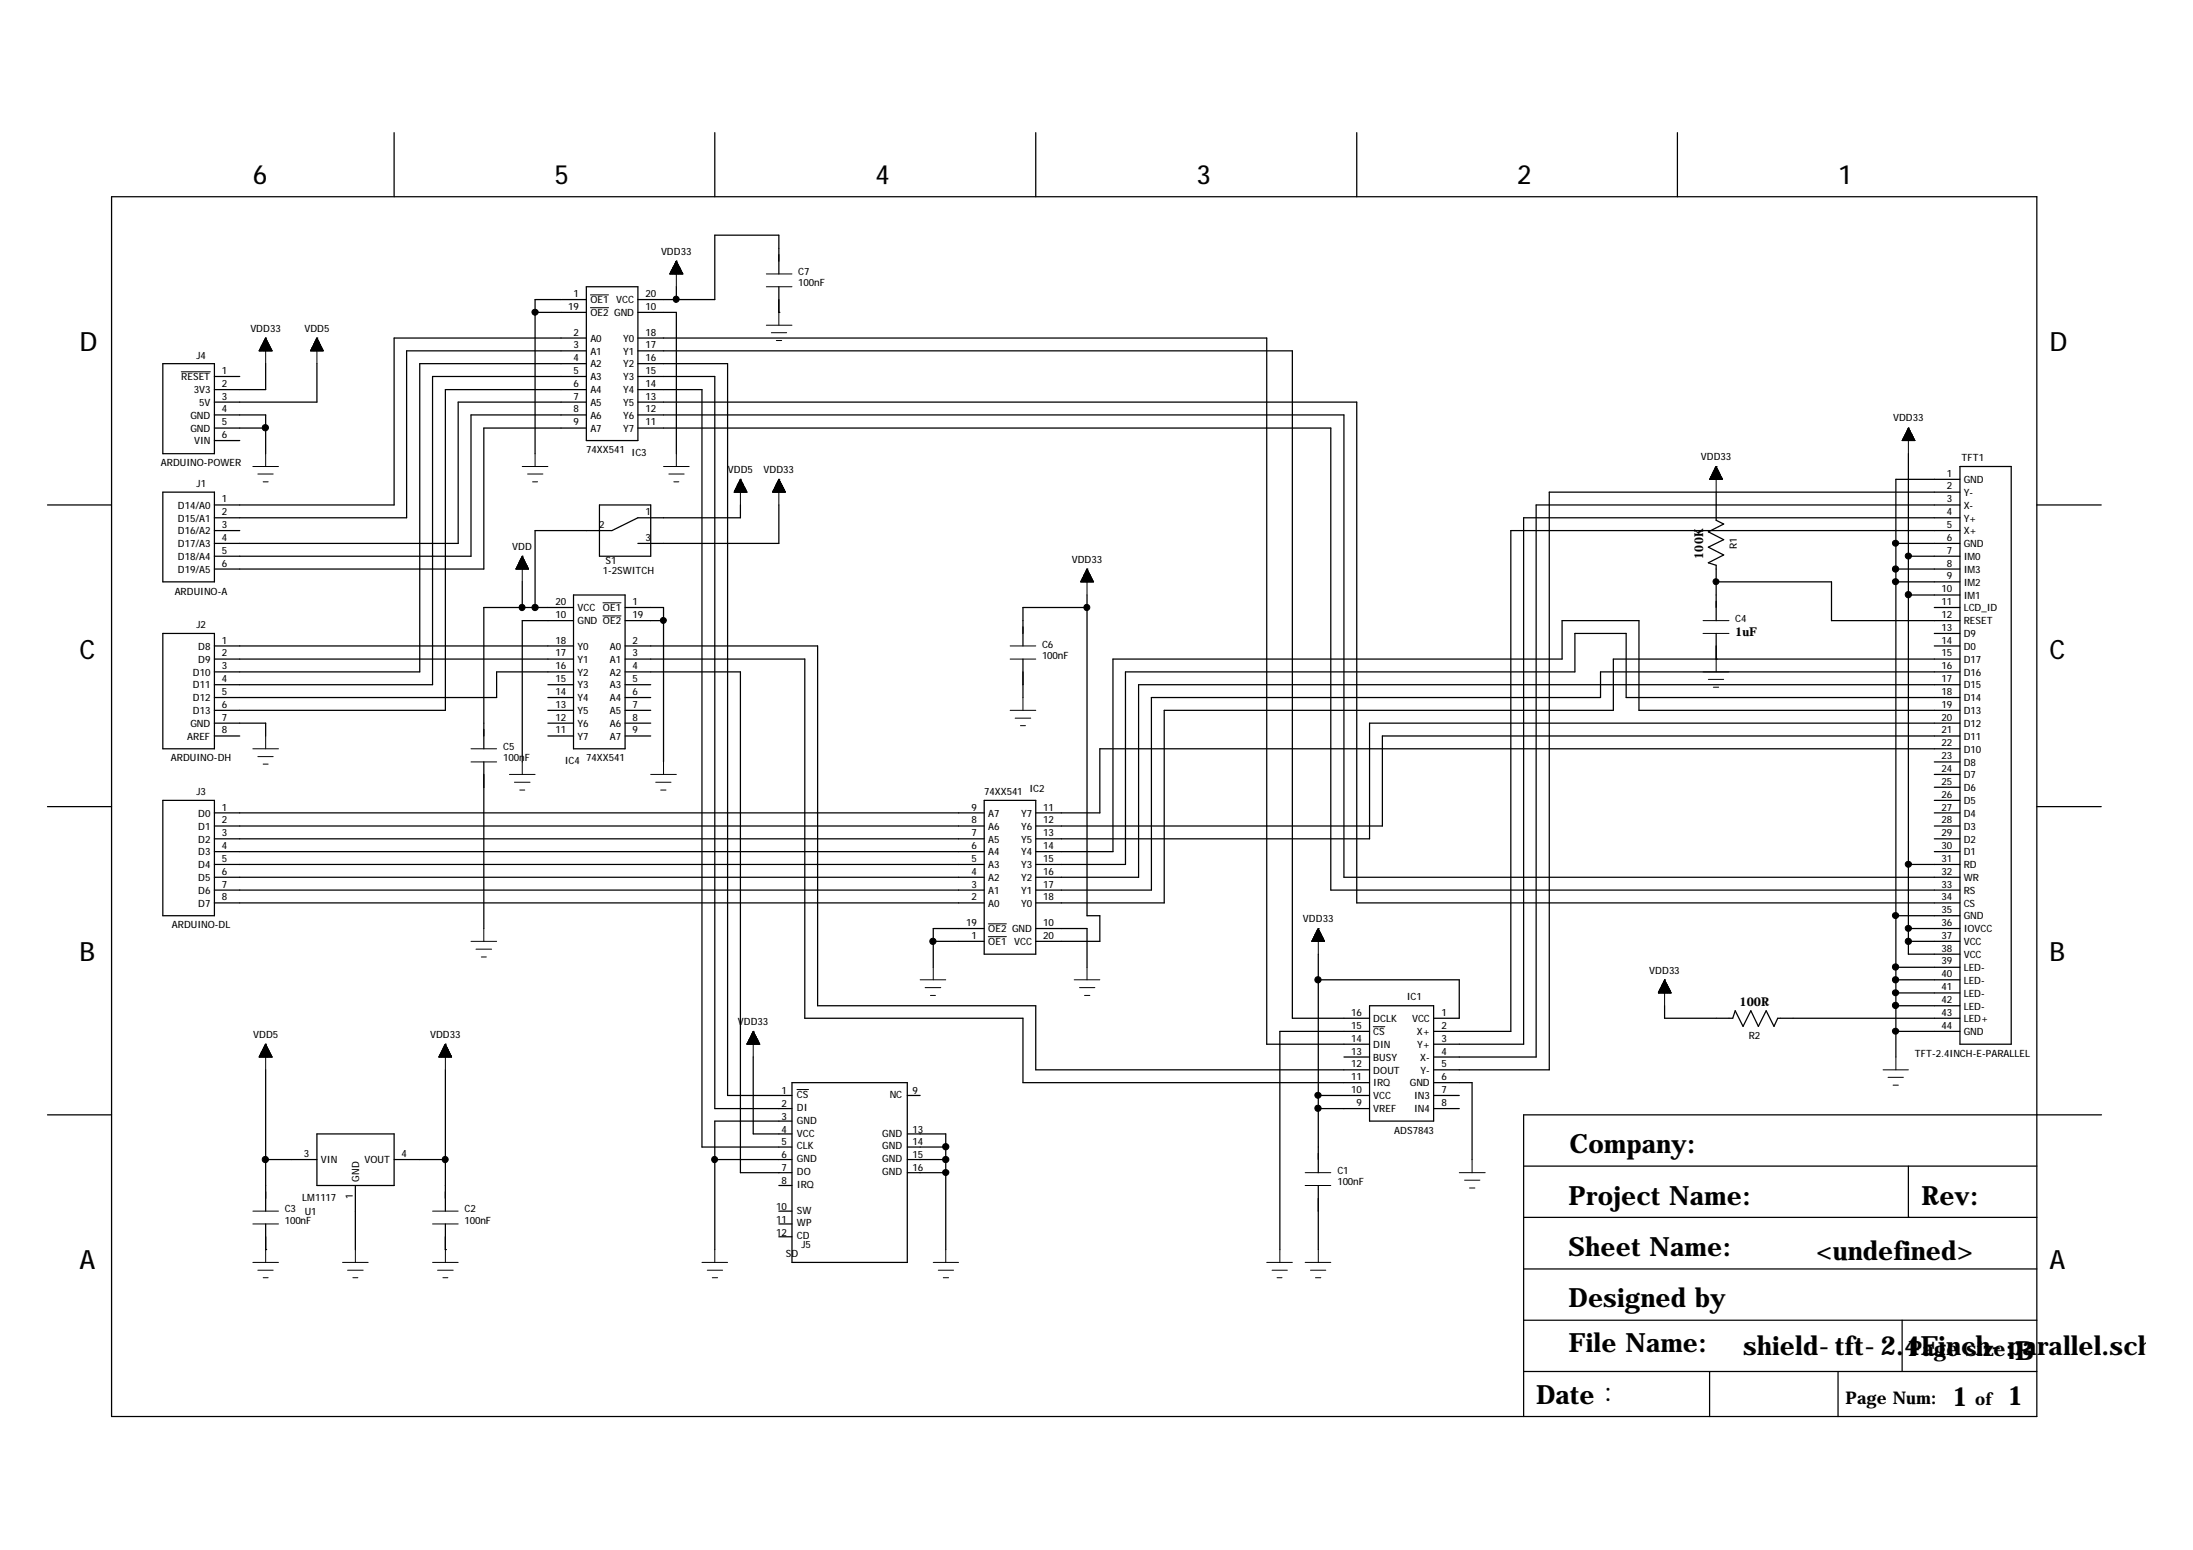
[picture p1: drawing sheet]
<svg xmlns="http://www.w3.org/2000/svg" width="297mm" height="210mm" viewBox="0 0 297 210" stroke-linecap="round" stroke-linejoin="round" font-family="sans-serif">
<g fill="none" stroke="#000" stroke-width=".17">
<path d="M53.4 18v8.6M96.8 18v8.6M140.3 18v8.6M183.8 18v8.6M227.2 18v8.6M15.1 26.6h260.8v165.2h-260.8zM79.4 38.8h7v20.9h-7zM91.6 38.8v1.8M105.5 37.1v-5.3h-8.7v8.8h-10.4M105.5 38.8v3.5M22.1 49.2h6.9v12.2h-6.9zM29 56.2h7v5.2"/>
<path d="M29 51h3.5M29 58h7M29 59.7h3.5M36 49.2v3.6h-7M42.9 49.2v5.3h-13.9M72.5 42.3h6.9M79.4 45.8h-26v22.6h-24.4M79.4 52.8h-19.1v43.4h-31.3M79.4 47.5h-24.3v22.6h-26.1M79.4 54.5h-17.3v19.1h-33.1M79.4 56.2h-15.6v19.1h-34.8M79.4 58h-13.9v19.1h-36.5"/>
<path d="M79.4 49.2h-22.5v41.8h-27.9M79.4 51h-20.8v41.7h-29.6M79.4 40.6h-6.9v20.8M86.4 51h10.4v99.1h10.5M86.4 54.5h97.4v67.8h81.7M86.4 47.5h88.6v90.4h10.5M86.4 45.8h85.2v95.6h13.9M86.4 49.2h12.2v99.2h8.7M86.4 56.2h95.6v62.6h83.5M86.4 58h93.9v62.5h85.2M86.4 52.8h8.7v102.5h12.2M86.4 42.3h5.2v19.1"/>
<path d="M105.5 42.3h.1M6.4 68.4h8.7M22.1 66.6h6.9v12.2h-6.9zM29 71.9h3.5M70.7 78.8v3.5M81.2 68.4h6.9v6.9h-6.9zM100.3 68.4v1.7h-13.9l-3.5 1.8h-10.4v10.4M105.5 68.4v5.2h-19.1M232.5 78.8h.1M232.5 78.8h15.6v5.2h17.4M232.5 66.6v3.9l1 .5-2.1 1 2.1 1.1-2.1 1 2.1 1.1-2.1 1 1.1 .4v7.4M256.8 78.8h8.7"/>
<path d="M256.8 73.6h8.7M256.8 77.1h8.7M258.5 61.4v67.8h7M258.5 75.3h7M265.5 68.4h-57.4v74.7h-13.9M265.5 70.1h-59.1v71.3h-12.2M265.5 71.9h-60.9v67.8h-10.4M265.5 63.2h6.9v78.2h-6.9zM265.5 66.6h-55.7v78.3h-15.6M265.5 64.9h-8.7v78.2M275.9 68.4h8.7M22.1 85.8h6.9v15.6h-6.9z"/>
<path d="M29 97.9h7v1.8M29 87.5h48.7M29 89.3h48.7M29 99.7h3.5M74.2 92.7h3.5M74.2 94.5h3.5M74.2 96.2h3.5M74.2 97.9h3.5M74.2 99.7h3.5M77.7 80.6h7v20.8h-7zM77.7 91h-10.4v3.5h-38.3M77.7 82.3h-12.2v19.1"/>
<path d="M77.7 84h-7v19.2M84.7 87.5h26v48.7h29.6v8.7h45.2M84.7 89.3h24.3v48.6h29.6v8.7h46.9M84.7 91h15.6v67.8h7M84.7 92.7h3.4M84.7 94.5h3.4M84.7 96.2h3.4M84.7 97.9h3.4M84.7 99.7h3.4M84.7 82.3h5.2v20.9M84.7 84h5.2M138.6 89.3v5.2"/>
<path d="M147.2 80.6v43.4h1.8v3.5h-8.7M147.2 82.3h-8.6v5.2M232.5 89.3h.1M232.5 85.8v3.5M258.5 80.6h7M262 85.8h3.5M262 87.5h3.5M262 82.3h3.5M265.5 97.9h-80v15.7h-45.2M265.5 94.5h-45.2v-8.7h-7v5.2h-60.9v26.1h-12.1M265.5 96.2h-43.5v-12.2h-10.4v5.3h-60.9v26h-10.4M265.5 89.3h-47v6.9h-60.8v26.1h-17.4"/>
<path d="M265.5 91h-48.7v3.5h-60.8v26h-15.7M265.5 92.7h-111.3v26.1h-13.9M265.5 99.7h-78.3v12.2h-46.9M6.4 109.2h8.7M22.1 108.4h6.9v15.6h-6.9zM29 110.1h104.3M29 111.9h104.3M29 113.6h104.3M29 115.3h104.3M29 117.1h104.3M29 118.8h104.3M65.5 103.2v22.5"/>
<path d="M133.3 108.4h7v20.8h-7zM258.5 117.1h7M262 108.4h3.5M262 110.1h3.5M262 111.9h3.5M262 113.6h3.5M262 115.3h3.5M262 103.2h3.5M262 104.9h3.5M262 106.6h3.5M265.5 101.4h-116.5v8.7h-8.7M275.9 109.2h8.7"/>
<path d="M29 120.5h104.3M29 122.3h104.3M126.4 127.5h6.9M133.3 125.7h-6.9v5.3M140.3 125.7h6.9v5.3M178.6 132.7h19.1v5.2h-3.5M178.6 129.2v29.6M185.5 136.2h8.7v15.6h-8.7zM185.5 139.7h-12.1v29.5M225.5 136.2v1.7h9.2l.3-1 1.1 2.1 1.1-2.1 1 2.1 1-2.1 1.1 2.1 .5-1.1h24.7M256.8 136.2h8.7M256.8 139.7h8.7"/>
<path d="M256.8 124h8.7M256.8 131h8.7M256.8 132.7h8.7M256.8 134.5h8.7M258.5 127.5h7M258.5 125.7h7M6.4 151h8.7M36 157h6.9M36 144.9v19.1M42.9 153.6h10.5v6.9h-10.5zM53.4 157h6.9M60.3 144.9v19.1"/>
<path d="M96.8 157h10.5M102 143.1v10.5h5.3M107.3 151.8h-10.5v17.4M107.3 146.6h15.6v24.4h-15.6zM122.9 148.4h1.7M122.9 153.6h5.2v15.6M122.9 157h5.2M122.9 155.3h5.2M122.9 158.8h5.2M178.6 148.4h6.9M178.6 150.1h6.9M182 143.1h3.5"/>
<path d="M194.2 146.6h5.2v10.4M194.2 148.4h3.5M194.2 150.1h3.5M206.4 157.9h69.5M258.5 157.9v7M275.9 151h-69.5v40.8M275.9 151h8.7M36 169.2h.1M36 165.7v3.5M48.1 160.5v8.7M60.3 169.2h.1M60.3 165.7v3.5"/>
<path d="M105.5 160.5h1.8M105.5 164h1.8M105.5 165.7h1.8M105.5 167.5h1.8M178.6 160.5v8.7M206.4 178.8h69.5M206.4 171.8h69.5M206.4 164.9h69.5M257.6 178.8v6.9M258.5 164.9h.1M206.4 185.7h69.5M231.6 185.7v6.1"/>
<path d="M249 185.7v6.1"/>
</g>
<g fill="none" stroke="#000" stroke-width=".14">
<path d="M80 39.9h2.4M90.8 37h1.6v.1M90.8 37v.1M90.8 36.9h1.6M90.8 36.9h1.6v.2M90.8 36.8v.3M90.9 36.8h1.4M90.9 36.8h1.4v.3M90.9 36.7v.4M91 36.7h1.3M91 36.6h1.2v.5M91 36.5v.6"/>
<path d="M91 36.5h1.2M91.1 36.5h1.1v.6M91.1 36.4v.7M91.1 36.4h1M91.1 37.1v-.8h1v.8M91.1 36.3h.9M91.2 36.2h.8v.9M91.2 36.1v1M91.2 36.1h.8M91.3 36h.6v1.1M91.4 35.9h.5v1.2M91.4 35.8h.4v1.3"/>
<path d="M91.4 35.7v1.4M91.4 35.7h.4M91.5 35.6h.2v1.5M91.5 35.5h.2v1.6M91.5 35.4v1.7M91.6 35.4h.1M91.6 35.4l.9 1.7h-1.8zM91.6 35.4v3.4M91.7 35.5h-.2v1.6M91.9 35.8h-.5v1.3M91.9 36h-.6v1.1M103.8 37.1h3.5"/>
<path d="M103.8 38.8h3.5M24.6 50.3h3.9M35.1 47.5v-.1h1.7v.1M35.2 47.4h1.6M35.2 47.5v-.2h1.5v.2M35.3 47.1v.4M35.3 47.2h1.4v.3M35.3 47.2h1.4M35.3 47.1h1.3M35.3 47v.5M35.3 47h1.3v.5M35.4 46.8v.7"/>
<path d="M35.4 46.9h1.1v.6M35.4 47h1.2M35.5 46.7v.8M35.5 46.8h.9v.7M35.5 46.8h1M35.5 46.7h.9M35.6 46.5v1M35.6 46.6h.8v.9M35.6 46.5h.8M35.6 46.5h.7v1M35.7 46.3v1.2M35.7 46.3h.5v1.2"/>
<path d="M35.7 46.3h.5M35.8 46.2h.4v1.3M35.9 46.1h.2v1.4M35.9 45.9v1.6M35.9 45.9h.1v1.6M35.9 45.9h.1M36 45.8h.1M36 45.8v3.4M36 45.8l.9 1.7h-1.8zM36.1 46h-.2v1.5M36.2 46.1h-.4v1.4M36.3 46.4h-.7v1.1"/>
<path d="M42.1 47.5h1.7M42.1 47.5v-.1h1.7v.1M42.1 47.4h1.6M42.2 47.5v-.2h1.5v.2M42.2 47.2h1.4M42.2 47.2h1.4v.3M42.2 47.1h1.4M42.2 47.1v.4M42.3 47h1.3v.5M42.3 47v.5M42.3 47h1.2M42.4 46.9h1.1v.6"/>
<path d="M42.4 46.8v.7M42.4 46.8h1.1M42.5 46.8h.9v.7M42.5 46.7h.9M42.5 46.7v.8M42.5 46.6h.8v.9M42.5 46.5v1M42.5 46.5h.8M42.6 46.5h.7v1M42.6 46.4v1.1M42.6 46.4h.6M42.6 46.3h.6v1.2"/>
<path d="M42.6 46.3v1.2M42.7 46.3h.5M42.7 46.2h.4v1.3M42.7 46.1v1.4M42.8 46.1h.3M42.8 46.1h.3v1.4M42.8 46v1.5M42.8 46h.2M42.8 45.9h.2v1.6M42.8 45.9v1.6M42.9 45.9h.1M42.9 45.8h.1"/>
<path d="M42.9 45.8v3.4M42.9 45.8l-.8 1.7M42.9 45.8l.9 1.7M80 41.7h2.4M103.8 44h3.5M104.5 45.1h2.1M105.2 46.1h.7M105.5 42.3v1.7M257.7 59.6l1.6 .1M257.7 59.6v.1M257.7 59.5h1.6M257.7 59.5h1.6v.2"/>
<path d="M257.7 59.5v.2M257.8 59.4h1.4M257.8 59.4h1.4v.3M257.8 59.3v.4M257.9 59.3h1.3M257.9 59.2h1.2v.5M257.9 59.2v.5M257.9 59.1h1.2M258 59.1h1.1v.6M258 59h1M258 59v.7M258 59.7v-.8h1v.8"/>
<path d="M258.1 58.9h.9M258.1 58.8h.9v.9M258.2 58.6h.7v1.1M258.2 58.5h.6v1.2M258.2 58.4v1.3M258.3 58.4h.4M258.3 58.3h.4v1.4M258.3 58.3v1.4M258.4 58.3h.3M258.4 58.2h.3v1.5M258.4 58.1v1.6M258.4 58.1h.2"/>
<path d="M258.4 58.1h.2v1.6M258.4 58v1.7M258.5 58h.1M258.5 58v3.4M258.5 58l.9 1.7h-1.8zM258.8 58.6h-.6v1.1M258.9 58.7h-.8v1M34.2 63.2h3.5M34.9 64.2h2.1M35.6 65.2h.7M36 61.4v1.8M69.9 77.1h1.7"/>
<path d="M69.9 77l1.7 .1M69.9 77v.1M69.9 76.9h1.6M70 76.9h1.5v.2M70 76.8v.3M70 76.8h1.5M70.1 76.7h1.4v.4M70.1 76.6h1.3M70.1 76.7v.4M70.1 76.6h1.3v.5M70.1 76.5h1.2M70.1 76.6v.5"/>
<path d="M70.2 77.1v-.7h1.1v.7M70.2 76.4h1.1M70.3 76.3h.9v.8M70.3 76.2h.9v.9M70.3 76.1v1M70.4 76.1h.7M70.4 76h.7v1.1M70.4 76v1.1M70.4 76h.7M70.4 75.9h.6v1.2M70.4 75.8v1.3M70.5 75.8h.5"/>
<path d="M70.5 75.7h.5v1.4M70.5 75.7v1.4M70.6 75.7h.3M70.6 75.6h.3v1.5M70.6 75.5v1.6M70.7 75.5h.1M70.7 75.5h.1v1.6M70.7 75.3h.1M70.7 63.2h3.5M70.7 75.3v3.5M70.7 75.3l-.8 1.8M70.7 75.3l.9 1.8"/>
<path d="M70.8 75.4h-.1v1.7M71.2 76.3h-.9v.8M71.5 64.2h2M72.1 65.2h.7M72.5 61.4v1.8M89.9 63.2h3.4M90.6 64.2h2.1M91.3 65.2h.6M91.6 61.4v1.8M99.5 66.6h1.6M99.5 66.4h1.5v.2M99.5 66.4v.2"/>
<path d="M99.6 66.4h1.4M99.6 66.6v-.3h1.4v.3M99.7 66.2h1.3M99.7 66.6v-.5h1.2v.5M99.7 66.1h1.2M99.7 66h1.2v.6M99.7 66v.6M99.8 66h1M99.8 65.9h1v.7M99.8 65.8v.8M99.9 65.8h.9M99.9 65.8h.8v.8"/>
<path d="M99.9 65.7v.9M99.9 65.7h.8M99.9 65.6h.8v1M99.9 65.5v1.1M100 65.5h.6M100 65.5h.6v1.1M100.1 65.3h.4v1.3M100.2 65.2h.2v1.4M100.2 65.1v1.5M100.2 65.1h.2M100.2 65h.2v1.6M100.3 64.9h.1"/>
<path d="M100.3 64.9l.9 1.7h-1.8zM100.3 64.9v3.5M100.3 65h-.1v1.6M100.5 65.2h-.4v1.4M100.5 65.4h-.5v1.2M101.1 66.5h-1.6v.1M104.7 66.6h1.6M104.7 66.5v.1M104.7 66.5h1.6M104.7 66.4h1.6v.2M104.7 66.4v.2M104.8 66.4h1.5"/>
<path d="M104.8 66.6v-.3h1.4v.3M104.9 66.2h1.3M104.9 66.6v-.5h1.2v.5M104.9 66.1h1.2M104.9 66h1.2v.6M104.9 66v.6M105 66h1M105 65.9h1v.7M105 65.8v.8M105.1 65.8h.9M105.1 65.8h.9v.8M105.2 65.6h.7v1"/>
<path d="M105.2 65.5v1.1M105.2 65.5h.6M105.2 65.5h.6v1.1M105.2 65.4v1.2M105.3 65.4h.4M105.3 65.3h.4v1.3M105.4 65.2h.3v1.4M105.4 65.1v1.5M105.4 65.1h.2M105.5 65h.1v1.6M105.5 65v1.6M105.5 64.9h.1"/>
<path d="M105.5 64.9v3.5M105.5 64.9l.9 1.7h-1.8zM105.5 65h.1M105.7 65.2h-.4v1.4M105.9 65.7h-.8v.9M146.4 78.8h1.7M146.4 78.7v.1M146.4 78.7h1.6M146.5 78.8v-.2h1.5v.2M146.5 78.5h1.5M146.6 78.5h1.3v.3M146.6 78.4v.4"/>
<path d="M146.6 78.4h1.3M146.6 78.3h1.3v.5M146.6 78.3v.5M146.6 78.2h1.2M146.7 78.2h1.1v.6M146.7 78.2v.6M146.7 78.1h1M146.8 78.8v-.8h.9v.8M146.8 77.9h.9M146.8 77.9h.9v.9M146.8 77.8v1M146.9 77.8h.7"/>
<path d="M146.9 77.8h.7v1M146.9 77.7v1.1M146.9 77.7h.6M147 77.7h.5v1.1M147 77.5h.4v1.3M147 77.4v1.4M147.1 77.4h.3M147.1 77.4h.3v1.4M147.1 77.3v1.5M147.2 77.3h.2M147.2 77.2h.1v1.6M147.2 77.1v1.7"/>
<path d="M147.2 77.1h.1M147.2 77.1v3.5M147.2 77.1l-.8 1.7M147.2 77.1l.9 1.7h-1.7M147.5 77.6h-.5v1.2M231.6 64.9v-.1h1.7v.1M231.6 64.7h1.6M231.7 64.7h1.5v.2M231.7 64.6h1.5M231.7 64.7v.2M231.7 64.6h1.4v.3M231.7 64.5v.4"/>
<path d="M231.8 64.5h1.3M231.8 64.4h1.2v.5M231.9 64.2h1.1M231.9 64.3h1.1v.6M231.9 64.2v.7M231.9 64.1h1v.8M231.9 64.1v.8M232 64.1h.9M232 64h.8v.9M232 63.9v1M232.1 63.9h.7M232.1 63.9h.7v1"/>
<path d="M232.1 63.8v1.1M232.1 63.8h.6M232.2 63.7h.5v1.2M232.2 63.6v1.3M232.2 63.6h.5M232.2 63.6h.5v1.3M232.2 63.5v1.4M232.3 63.5h.3M232.3 63.4h.3v1.5M232.3 63.3v1.6M232.3 63.3h.2M232.4 63.3h.1v1.6"/>
<path d="M232.4 63.2v1.7M232.4 63.2h.1M232.5 63.2h.1M232.5 63.2v3.4M232.5 63.2l-.9 1.7h1.7M232.5 63.2l.8 1.7M233 64.4h-1.2v.5M36 99.7v1.7M81.7 81.6h2.4M81.7 83.4h2.4M136.8 87.5h3.5M136.8 89.3h3.5"/>
<path d="M136.8 96.2h3.5M137.5 97.3h2.1M138.2 98.3h.7M138.6 94.5v1.7M230.7 84h3.5M230.7 85.8h3.5M230.7 91h3.5M231.4 92h2.1M232.1 93.1h.7M232.5 89.3v1.7M34.2 101.4h3.5M34.9 102.5h2.1"/>
<path d="M35.6 103.5h.7M63.8 101.4h3.5M63.8 103.2h3.5M69 104.9h3.5M69.7 105.9h2.1M70.4 107h.7M70.7 103.2v1.7M88.1 104.9h3.5M88.8 105.9h2.1M89.5 107h.7M89.9 103.2v1.7M63.8 127.5h3.5"/>
<path d="M64.5 128.5h2.1M65.2 129.6h.7M65.5 125.7v1.8M101.9 139.9h.3v1.5M101.9 139.9v1.5M101.9 139.9h.3M102 139.8h.1v1.6M102 139.8v1.6M102 139.7h.1M102 139.7v3.4M102 139.7l-.8 1.7M102 139.7l.9 1.7h-1.7"/>
<path d="M102 139.8h.1M124.6 132.7h3.5M125.3 133.7h2.1M126 134.8h.7M126.4 131v1.7M133.9 126.8h2.4M133.9 125.1h2.4M145.5 132.7h3.5M146.2 133.7h2.1M146.9 134.8h.7M147.2 131v1.7M177.7 127.4l1.7 .1"/>
<path d="M177.7 127.4h1.6M177.7 127.4v.1M177.8 127.3h1.5v.2M177.8 127.1h1.4v.4M177.8 127.1v.4M177.9 127.1h1.3M177.9 127h1.3v.5M177.9 127v.5M178 127.5v-.7h1.1v.7M178 126.9h1.1M178 126.8h1.1M178.1 126.7h.9v.8"/>
<path d="M178.1 126.7v.8M178.1 126.7h.9M178.1 126.6h.8v.9M178.1 126.5v1M178.2 126.5h.7M178.2 126.5h.7v1M178.2 126.4v1.1M178.2 126.4h.7M178.3 126.3h.5v1.2M178.3 126.2v1.3M178.3 126.2h.5M178.4 126.2h.3v1.3"/>
<path d="M178.4 126h.3v1.5M178.4 126v1.5M178.4 126h.2M178.5 125.9h.1v1.6M178.5 125.8v1.7M178.5 125.8h.1M178.6 125.7h.1M178.6 125.7v3.5M178.6 125.7l.8 1.8h-1.7zM178.7 126.1h-.3v1.4M179.3 127.2h-1.5v.3M186 139h1.6"/>
<path d="M224.7 134.4h1.6v.1M224.7 134.3h1.6M224.7 134.3v.2M224.7 134.5v-.3h1.5v.3M224.7 134.2h1.5M224.8 134.1h1.4v.4M224.8 134v.5M224.8 134h1.3M224.8 134h1.3v.5M224.8 133.9v.6M224.9 133.9h1.2M224.9 133.8h1.2v.7"/>
<path d="M224.9 133.8v.7M225 133.7h1M225 134.5v-.8h1v.8M225 133.6h.9M225.1 133.5h.8v1M225.1 133.4h.7v1.1M225.1 133.3v1.2M225.2 133.3h.6M225.2 133.3h.6v1.2M225.3 133.2h.4v1.3M225.3 133h.3v1.5M225.3 132.9v1.6"/>
<path d="M225.4 132.9h.2M225.4 132.9h.2v1.6M225.4 132.8v1.7M225.5 132.7h.1M225.5 132.7v3.5M225.5 132.7l.9 1.8h-1.8zM225.5 132.8h.1M225.7 133.1h-.4v1.4M225.7 133.2h-.5v1.3M225.8 133.4h-.7v1.1M35.1 143.1h1.7M35.2 143h1.6"/>
<path d="M35.2 142.9h1.5v.2M35.2 142.9v.2M35.3 142.8h1.4M35.3 142.8h1.4v.3M35.3 142.8v.3M35.3 142.7h1.3M35.3 142.7h1.3v.4M35.3 142.6v.5M35.4 142.6h1.2M35.4 142.5h1.1v.6M35.4 142.5v.6M35.5 142.4h1"/>
<path d="M35.5 142.4h.9v.7M35.5 142.3v.8M35.5 142.3h.9M35.6 142.2h.8v.9M35.6 142.2v.9M35.6 142.2h.8M35.6 142.1h.7v1M35.7 142h.5v1.1M35.7 141.9v1.2M35.7 141.9h.5M35.8 141.8h.4v1.3M35.9 141.7h.2v1.4"/>
<path d="M35.9 141.5h.1v1.6M35.9 141.4v1.7M35.9 141.4h.1M36 141.4h.1M36 141.4l.9 1.7h-1.8zM36 141.4v3.5M36.1 141.6h-.2v1.5M36.2 141.7h-.4v1.4M36.3 142h-.7v1.1M59.5 143.1h1.6M59.5 143h1.6M59.5 142.9h1.6v.2"/>
<path d="M59.5 142.9v.2M59.6 142.8h1.4M59.6 142.8h1.4v.3M59.6 142.8v.3M59.6 142.7h1.4M59.7 142.7h1.2v.4M59.7 142.6v.5M59.7 142.6h1.2M59.8 142.5h1.1v.6M59.8 142.4h1M59.8 142.5v.6M59.8 142.4h1v.7"/>
<path d="M59.8 142.3v.8M59.9 142.3h.8M59.9 142.2h.8v.9M59.9 142.2v.9M59.9 142.2h.8M60 142.1h.7v1M60 142h.6v1.1M60 141.9v1.2M60.1 141.9h.4M60.1 141.8h.4v1.3M60.1 141.7v1.4M60.2 141.7h.3"/>
<path d="M60.2 141.7h.3v1.4M60.2 141.6v1.5M60.2 141.6h.2M60.2 141.5h.2v1.6M60.2 141.4v1.7M60.3 141.4h.1M60.3 141.4v3.5M60.3 141.4l.9 1.7h-1.8zM60.6 142h-.6v1.1M101.2 141.3h1.7v.1M101.2 141.3v.1M101.3 141.3h1.5"/>
<path d="M101.3 141.2h1.5v.2M101.3 141.2v.2M101.3 141.1h1.5M101.3 141.1h1.4v.3M101.3 141v.4M101.4 141h1.3M101.4 141.4v-.5h1.3v.5M101.4 140.8h1.3M101.5 140.8h1.1v.6M101.5 140.7v.7M101.5 140.7h1.1M101.6 140.6h.9v.8"/>
<path d="M101.6 140.6h.9M101.6 140.6v.8M101.6 140.5h.8v.9M101.7 140.3h.7v1.1M101.7 140.3v1.1M101.7 140.3h.7M101.8 140.2h.5v1.2M101.8 140.1v1.3M101.8 140.1h.5M101.8 140.1h.4v1.3M101.8 140v1.4M101.9 140h.3"/>
<path d="M102.4 140.4h-.8v1M107.9 147.5h1.6M176.8 158.8h3.5M197.7 158.8h3.5M198.4 159.8h2M199.4 157v1.8M255.1 144.9h3.4M255.7 145.9h2.1M256.4 147h.7M256.8 143.1v1.8M34.2 164h3.5M34.2 165.7h3.5"/>
<path d="M34.2 171h3.5M34.9 172h2.1M35.6 173h.7M36 169.2v1.8M46.4 171h3.5M47.1 172h2.1M47.8 173h.7M48.1 169.2v1.8M58.6 164h3.5M58.6 165.7h3.5M58.6 171h3.5M59.3 172h2.1"/>
<path d="M60 173h.7M60.3 169.2v1.8M95.1 171h3.5M95.8 172h2.1M96.5 173h.7M96.8 169.2v1.8M126.4 171h3.4M127.1 172h2.1M127.8 173h.7M128.1 169.2v1.8M171.6 171h3.4M172.3 172h2.1"/>
<path d="M173 173h.7M173.4 169.2v1.8M176.8 160.5h3.5M176.8 171h3.5M177.5 172h2.1M178.2 173h.7M178.6 169.2v1.8M199.1 160.9h.7"/>
</g>
<g fill="#000" stroke="#000" stroke-width=".14">
<circle cx="35.9" cy="57.9" r=".43"/>
<circle cx="72.5" cy="42.3" r=".42"/>
<circle cx="91.6" cy="40.5" r=".42"/>
<circle cx="232.4" cy="78.8" r=".4"/>
<circle cx="256.7" cy="77.1" r=".43"/>
<circle cx="256.8" cy="73.6" r=".42"/>
<circle cx="256.8" cy="78.8" r=".42"/>
<circle cx="258.5" cy="75.3" r=".42"/>
<circle cx="70.7" cy="82.3" r=".42"/>
<circle cx="72.5" cy="82.3" r=".43"/>
<circle cx="89.9" cy="84" r=".4"/>
<circle cx="147.2" cy="82.3" r=".42"/>
<circle cx="258.5" cy="80.5" r=".43"/>
<circle cx="258.5" cy="117" r=".42"/>
<circle cx="126.4" cy="127.5" r=".43"/>
<circle cx="178.5" cy="132.7" r=".43"/>
<circle cx="256.7" cy="132.7" r=".43"/>
<circle cx="256.7" cy="136.2" r=".43"/>
<circle cx="256.7" cy="130.9" r=".43"/>
<circle cx="256.8" cy="139.6" r=".42"/>
<circle cx="256.8" cy="124" r=".42"/>
<circle cx="256.8" cy="134.4" r=".42"/>
<circle cx="258.5" cy="127.5" r=".43"/>
<circle cx="258.5" cy="125.7" r=".42"/>
<circle cx="35.9" cy="157" r=".43"/>
<circle cx="60.3" cy="157" r=".42"/>
<circle cx="96.8" cy="157" r=".42"/>
<circle cx="128.1" cy="157" r=".43"/>
<circle cx="128.1" cy="155.3" r=".43"/>
<circle cx="128.1" cy="158.8" r=".42"/>
<circle cx="178.5" cy="150.1" r=".43"/>
<circle cx="178.5" cy="148.3" r=".42"/>
</g>
<g font-size="3.6">
<text x="34.2" y="24.9">6</text>
<text x="75.1" y="24.9">5</text>
<text x="118.6" y="24.9">4</text>
<text x="162.1" y="24.9">3</text>
<text x="205.5" y="24.9">2</text>
<text x="249" y="24.9">1</text>
<text x="10.8" y="47.5">D</text>
<text x="277.6" y="47.5">D</text>
<text x="10.8" y="89.3">C</text>
<text x="277.6" y="89.3">C</text>
<text x="10.8" y="130.1">B</text>
<text x="277.6" y="130.1">B</text>
<text x="212.6" y="156.2">Company:</text>
<text x="212.5" y="163.1">Project Name:</text>
<text x="260.3" y="163.1">Rev:</text>
<text x="10.8" y="171.8">A</text>
<text x="212.5" y="170.1">Sheet Name:</text>
<text x="246" y="170.6">&lt;undefined&gt;</text>
<text x="277.6" y="171.8">A</text>
<text x="212.5" y="177.1">Designed by</text>
<text x="212.5" y="183.1">File Name:</text>
<text x="236.1" y="183.5">shield-tft-2.4Einch-pBa</text>
<text x="275.9" y="183.5">rallel.sch</text>
<text x="208.1" y="190.1">Date：</text>
<text x="264.4" y="190.4">1</text>
<text x="271.9" y="190.3">1</text>
</g>
<text font-size="2.9" x="258.5" y="183.7">Page size:</text>
<g font-size="2.4">
<text x="250" y="190.1">Page Num:</text>
<text x="267.5" y="190.3">of</text>
</g>
<g font-size="1.7">
<text x="230.7" y="75.7" transform="rotate(-90 230.7 75.7)">100K</text>
<text x="235" y="86.1">1uF</text>
<text x="235.6" y="136.2">100R</text>
</g>
<g font-size="1.4">
<text x="89.5" y="34.5">VDD33</text>
<text x="77" y="42">19</text>
<text x="77.7" y="40.2">1</text>
<text x="80" y="41.1">OE1</text>
<text x="83.5" y="41.1">VCC</text>
<text x="87.4" y="42">10</text>
<text x="87.4" y="40.2">20</text>
<text x="108.1" y="37.3">C7</text>
<text x="108.1" y="38.8">100nF</text>
<text x="33.9" y="44.9">VDD33</text>
<text x="41.2" y="44.9">VDD5</text>
<text x="77.7" y="45.4">2</text>
<text x="77.7" y="47.2">3</text>
<text x="80" y="46.3">A0</text>
<text x="80" y="42.8">OE2 GND</text>
<text x="84.4" y="46.3">Y0</text>
<text x="87.4" y="47.2">17</text>
<text x="87.4" y="45.4">18</text>
<text x="24.6" y="51.5">RESET</text>
<text x="26.2" y="53.3">3V3</text>
<text x="26.6" y="48.6">J4</text>
<text x="30.1" y="50.6">1</text>
<text x="30.1" y="52.4">2</text>
<text x="77.7" y="48.9">4</text>
<text x="77.7" y="50.6">5</text>
<text x="77.7" y="52.4">6</text>
<text x="80" y="48">A1</text>
<text x="80" y="49.8">A2</text>
<text x="80" y="51.5">A3</text>
<text x="80" y="53.3">A4</text>
<text x="84.4" y="53.3">Y4</text>
<text x="84.4" y="51.5">Y3</text>
<text x="84.4" y="49.8">Y2</text>
<text x="84.4" y="48">Y1</text>
<text x="87.4" y="52.4">14</text>
<text x="87.4" y="50.6">15</text>
<text x="87.4" y="48.9">16</text>
<text x="25.8" y="56.7">GND</text>
<text x="25.8" y="58.5">GND</text>
<text x="27" y="55">5V</text>
<text x="30.1" y="54.1">3</text>
<text x="30.1" y="55.9">4</text>
<text x="30.1" y="57.6">5</text>
<text x="30.1" y="59.4">6</text>
<text x="77.7" y="54.1">7</text>
<text x="77.7" y="55.9">8</text>
<text x="77.7" y="57.6">9</text>
<text x="80" y="55">A5</text>
<text x="80" y="56.7">A6</text>
<text x="80" y="58.5">A7</text>
<text x="84.4" y="58.5">Y7</text>
<text x="84.4" y="56.7">Y6</text>
<text x="84.4" y="55">Y5</text>
<text x="87.4" y="57.6">11</text>
<text x="87.4" y="55.9">12</text>
<text x="87.4" y="54.1">13</text>
<text x="256.4" y="57.1">VDD33</text>
<text x="21.8" y="63.1">ARDUINO-POWER</text>
<text x="26.3" y="60.2">VIN</text>
<text x="26.6" y="66">J1</text>
<text x="79.4" y="61.4">74XX541</text>
<text x="85.6" y="61.8">IC3</text>
<text x="98.6" y="64">VDD5</text>
<text x="103.4" y="64">VDD33</text>
<text x="230.4" y="62.3">VDD33</text>
<text x="263.7" y="64.6">1</text>
<text x="265.7" y="62.5">TFT1</text>
<text x="266" y="65.4">GND</text>
<text x="24.1" y="68.9">D14/A0</text>
<text x="24.1" y="70.6">D15/A1</text>
<text x="30.1" y="68">1</text>
<text x="30.1" y="69.8">2</text>
<text x="30.1" y="71.5">3</text>
<text x="81.2" y="71.5">2</text>
<text x="87.4" y="69.8">1</text>
<text x="263.7" y="66.3">2</text>
<text x="263.7" y="68">3</text>
<text x="263.7" y="69.8">4</text>
<text x="263.7" y="71.5">5</text>
<text x="266" y="67.2">Y-</text>
<text x="266" y="68.9">X-</text>
<text x="266" y="70.6">Y+</text>
<text x="24.1" y="72.4">D16/A2</text>
<text x="24.1" y="74.1">D17/A3</text>
<text x="24.1" y="75.8">D18/A4</text>
<text x="24.1" y="77.6">D19/A5</text>
<text x="30.1" y="73.3">4</text>
<text x="30.1" y="75">5</text>
<text x="30.1" y="76.7">6</text>
<text x="69.4" y="74.5">VDD</text>
<text x="81.7" y="77.7">1-2SWITCH</text>
<text x="82" y="76.4">S1</text>
<text x="87.4" y="73.3">3</text>
<text x="145.2" y="76.2">VDD33</text>
<text x="235.2" y="74.4" transform="rotate(-90 235.2 74.4)">R1</text>
<text x="263.7" y="73.3">6</text>
<text x="263.7" y="75">7</text>
<text x="263.7" y="76.7">8</text>
<text x="266" y="72.4">X+</text>
<text x="266" y="74.1">GND</text>
<text x="266" y="75.8">IM0</text>
<text x="266" y="77.6">IM3</text>
<text x="23.7" y="80.5">ARDUINO-A</text>
<text x="75.2" y="83.7">10</text>
<text x="75.2" y="81.9">20</text>
<text x="78.2" y="82.8">VCC</text>
<text x="81.7" y="82.8">OE1</text>
<text x="85.7" y="81.9">1</text>
<text x="85.7" y="83.7">19</text>
<text x="263" y="80.2">10</text>
<text x="263" y="81.9">11</text>
<text x="263" y="83.7">12</text>
<text x="263.7" y="78.5">9</text>
<text x="266" y="79.3">IM2</text>
<text x="266" y="81.1">IM1</text>
<text x="266" y="82.8">LCD_ID</text>
<text x="26.6" y="85.1">J2</text>
<text x="26.8" y="88">D8</text>
<text x="26.8" y="89.8">D9</text>
<text x="30.1" y="87.2">1</text>
<text x="30.1" y="88.9">2</text>
<text x="75.2" y="88.9">17</text>
<text x="75.2" y="87.2">18</text>
<text x="78.2" y="84.6">GND OE2</text>
<text x="78.2" y="89.8">Y1</text>
<text x="78.2" y="88">Y0</text>
<text x="82.6" y="88">A0</text>
<text x="82.6" y="89.8">A1</text>
<text x="85.7" y="87.2">2</text>
<text x="85.7" y="88.9">3</text>
<text x="141.1" y="87.7">C6</text>
<text x="141.1" y="89.2">100nF</text>
<text x="235" y="84.2">C4</text>
<text x="263" y="85.4">13</text>
<text x="263" y="87.2">14</text>
<text x="263" y="88.9">15</text>
<text x="266" y="84.6">RESET</text>
<text x="266" y="86.3">D9</text>
<text x="266" y="88">D0</text>
<text x="266" y="89.8">D17</text>
<text x="26.1" y="91.5">D10</text>
<text x="26.1" y="93.2">D11</text>
<text x="26.1" y="95">D12</text>
<text x="30.1" y="90.6">3</text>
<text x="30.1" y="92.4">4</text>
<text x="30.1" y="94.1">5</text>
<text x="30.1" y="95.9">6</text>
<text x="75.2" y="95.9">13</text>
<text x="75.2" y="94.1">14</text>
<text x="75.2" y="92.4">15</text>
<text x="75.2" y="90.6">16</text>
<text x="78.2" y="95">Y4</text>
<text x="78.2" y="93.2">Y3</text>
<text x="78.2" y="91.5">Y2</text>
<text x="82.6" y="91.5">A2</text>
<text x="82.6" y="93.2">A3</text>
<text x="82.6" y="95">A4</text>
<text x="85.7" y="90.6">4</text>
<text x="85.7" y="92.4">5</text>
<text x="85.7" y="94.1">6</text>
<text x="85.7" y="95.9">7</text>
<text x="263" y="90.6">16</text>
<text x="263" y="92.4">17</text>
<text x="263" y="94.1">18</text>
<text x="263" y="95.9">19</text>
<text x="266" y="91.5">D16</text>
<text x="266" y="93.2">D15</text>
<text x="266" y="95">D14</text>
<text x="25.4" y="100.2">AREF</text>
<text x="25.8" y="98.4">GND</text>
<text x="26.1" y="96.7">D13</text>
<text x="30.1" y="97.6">7</text>
<text x="30.1" y="99.3">8</text>
<text x="68.2" y="101.6">C5</text>
<text x="75.2" y="99.3">11</text>
<text x="75.2" y="97.6">12</text>
<text x="78.2" y="100.2">Y7</text>
<text x="78.2" y="98.4">Y6</text>
<text x="78.2" y="96.7">Y5</text>
<text x="82.6" y="96.7">A5</text>
<text x="82.6" y="98.4">A6</text>
<text x="82.6" y="100.2">A7</text>
<text x="85.7" y="97.6">8</text>
<text x="85.7" y="99.3">9</text>
<text x="263" y="97.6">20</text>
<text x="263" y="99.3">21</text>
<text x="263" y="101.1">22</text>
<text x="266" y="96.7">D13</text>
<text x="266" y="98.4">D12</text>
<text x="266" y="100.2">D11</text>
<text x="266" y="101.9">D10</text>
<text x="23.2" y="103.1">ARDUINO-DH</text>
<text x="26.6" y="107.7">J3</text>
<text x="68.2" y="103.1">100nF</text>
<text x="76.5" y="103.5">IC4</text>
<text x="79.4" y="103.1">74XX541</text>
<text x="133.3" y="107.7">74XX541</text>
<text x="139.4" y="107.3">IC2</text>
<text x="263" y="102.8">23</text>
<text x="263" y="104.5">24</text>
<text x="263" y="106.3">25</text>
<text x="266" y="103.7">D8</text>
<text x="266" y="105.4">D7</text>
<text x="266" y="107.1">D6</text>
<text x="26.8" y="110.6">D0</text>
<text x="26.8" y="112.4">D1</text>
<text x="30.1" y="109.8">1</text>
<text x="30.1" y="111.5">2</text>
<text x="30.1" y="113.2">3</text>
<text x="131.6" y="113.2">7</text>
<text x="131.6" y="111.5">8</text>
<text x="131.6" y="109.8">9</text>
<text x="133.9" y="112.4">A6</text>
<text x="133.9" y="110.6">A7</text>
<text x="138.3" y="110.6">Y7</text>
<text x="138.3" y="112.4">Y6</text>
<text x="141.3" y="109.8">11</text>
<text x="141.3" y="111.5">12</text>
<text x="141.3" y="113.2">13</text>
<text x="263" y="108">26</text>
<text x="263" y="109.8">27</text>
<text x="263" y="111.5">28</text>
<text x="263" y="113.2">29</text>
<text x="266" y="108.9">D5</text>
<text x="266" y="110.6">D4</text>
<text x="266" y="112.4">D3</text>
<text x="26.8" y="114.1">D2</text>
<text x="26.8" y="115.8">D3</text>
<text x="26.8" y="117.6">D4</text>
<text x="26.8" y="119.3">D5</text>
<text x="30.1" y="115">4</text>
<text x="30.1" y="116.7">5</text>
<text x="30.1" y="118.5">6</text>
<text x="131.6" y="118.5">4</text>
<text x="131.6" y="116.7">5</text>
<text x="131.6" y="115">6</text>
<text x="133.9" y="119.3">A2</text>
<text x="133.9" y="117.6">A3</text>
<text x="133.9" y="115.8">A4</text>
<text x="133.9" y="114.1">A5</text>
<text x="138.3" y="114.1">Y5</text>
<text x="138.3" y="115.8">Y4</text>
<text x="138.3" y="117.6">Y3</text>
<text x="138.3" y="119.3">Y2</text>
<text x="141.3" y="115">14</text>
<text x="141.3" y="116.7">15</text>
<text x="141.3" y="118.5">16</text>
<text x="263" y="115">30</text>
<text x="263" y="116.7">31</text>
<text x="263" y="118.5">32</text>
<text x="266" y="114.1">D2</text>
<text x="266" y="115.8">D1</text>
<text x="266" y="117.6">RD</text>
<text x="266" y="119.3">WR</text>
<text x="23.3" y="125.7">ARDUINO-DL</text>
<text x="26.8" y="121">D6</text>
<text x="26.8" y="122.8">D7</text>
<text x="30.1" y="120.2">7</text>
<text x="30.1" y="121.9">8</text>
<text x="130.9" y="125.4">19</text>
<text x="131.6" y="121.9">2</text>
<text x="131.6" y="120.2">3</text>
<text x="133.9" y="122.8">A0</text>
<text x="133.9" y="121">A1</text>
<text x="138.3" y="121">Y1</text>
<text x="138.3" y="122.8">Y0</text>
<text x="141.3" y="125.4">10</text>
<text x="141.3" y="120.2">17</text>
<text x="141.3" y="121.9">18</text>
<text x="176.5" y="124.9">VDD33</text>
<text x="263" y="120.2">33</text>
<text x="263" y="121.9">34</text>
<text x="263" y="123.7">35</text>
<text x="263" y="125.4">36</text>
<text x="266" y="121">RS</text>
<text x="266" y="122.8">CS</text>
<text x="266" y="124.5">GND</text>
<text x="131.6" y="127.1">1</text>
<text x="133.9" y="128">OE1</text>
<text x="133.9" y="126.3">OE2 GND</text>
<text x="137.4" y="128">VCC</text>
<text x="141.3" y="127.1">20</text>
<text x="223.4" y="131.8">VDD33</text>
<text x="263" y="127.1">37</text>
<text x="263" y="128.9">38</text>
<text x="263" y="130.6">39</text>
<text x="266" y="126.3">IOVCC</text>
<text x="266" y="128">VCC</text>
<text x="266" y="129.7">VCC</text>
<text x="266" y="131.5">LED-</text>
<text x="183" y="137.6">16</text>
<text x="190.5" y="135.5">IC1</text>
<text x="195.2" y="137.6">1</text>
<text x="263" y="132.3">40</text>
<text x="263" y="134.1">41</text>
<text x="263" y="135.8">42</text>
<text x="263" y="137.6">43</text>
<text x="266" y="133.2">LED-</text>
<text x="266" y="135">LED-</text>
<text x="266" y="136.7">LED-</text>
<text x="34.3" y="140.5">VDD5</text>
<text x="58.3" y="140.5">VDD33</text>
<text x="99.9" y="138.8">VDD33</text>
<text x="183" y="142.8">13</text>
<text x="183" y="141.1">14</text>
<text x="183" y="139.3">15</text>
<text x="186" y="143.7">BUSY</text>
<text x="186" y="141.9">DIN</text>
<text x="186" y="140.2">CS</text>
<text x="186" y="138.4">DCLK</text>
<text x="191.3" y="138.4">VCC</text>
<text x="191.9" y="140.2">X+</text>
<text x="191.9" y="141.9">Y+</text>
<text x="192.4" y="143.7">X-</text>
<text x="195.2" y="139.3">2</text>
<text x="195.2" y="141.1">3</text>
<text x="195.2" y="142.8">4</text>
<text x="236.9" y="140.7">R2</text>
<text x="259.4" y="143.1">TFT-2.4INCH-E-PARALLEL</text>
<text x="263" y="139.3">44</text>
<text x="266" y="138.4">LED+</text>
<text x="266" y="140.2">GND</text>
<text x="105.8" y="148.2">1</text>
<text x="105.8" y="149.9">2</text>
<text x="107.9" y="148.7">CS</text>
<text x="120.5" y="148.7">NC</text>
<text x="123.6" y="148.2">9</text>
<text x="183" y="148">10</text>
<text x="183" y="146.3">11</text>
<text x="183" y="144.5">12</text>
<text x="183.7" y="149.7">9</text>
<text x="186" y="148.9">VCC</text>
<text x="186" y="147.1">IRQ</text>
<text x="186" y="145.4">DOUT</text>
<text x="191" y="147.1">GND</text>
<text x="191.6" y="148.9">IN3</text>
<text x="192.4" y="145.4">Y-</text>
<text x="195.2" y="144.5">5</text>
<text x="195.2" y="146.3">6</text>
<text x="195.2" y="148">7</text>
<text x="195.2" y="149.7">8</text>
<text x="105.8" y="151.7">3</text>
<text x="105.8" y="153.4">4</text>
<text x="105.8" y="155.1">5</text>
<text x="107.9" y="150.4">DI</text>
<text x="107.9" y="152.2">GND</text>
<text x="107.9" y="153.9">VCC</text>
<text x="107.9" y="155.6">CLK</text>
<text x="119.5" y="153.9">GND</text>
<text x="119.5" y="155.6">GND</text>
<text x="123.6" y="153.4">13</text>
<text x="123.6" y="155.1">14</text>
<text x="186" y="150.6">VREF</text>
<text x="188.8" y="153.6">ADS7843</text>
<text x="191.6" y="150.6">IN4</text>
<text x="41.1" y="156.7">3</text>
<text x="43.5" y="157.5">VIN</text>
<text x="48.6" y="160" transform="rotate(-90 48.6 160)">GND</text>
<text x="49.4" y="157.5">VOUT</text>
<text x="54.4" y="156.7">4</text>
<text x="105.8" y="156.9">6</text>
<text x="105.8" y="158.6">7</text>
<text x="105.8" y="160.3">8</text>
<text x="107.9" y="157.4">GND</text>
<text x="107.9" y="159.1">DO</text>
<text x="107.9" y="160.8">IRQ</text>
<text x="119.5" y="157.4">GND</text>
<text x="119.5" y="159.1">GND</text>
<text x="123.6" y="156.9">15</text>
<text x="123.6" y="158.6">16</text>
<text x="181.1" y="159">C1</text>
<text x="181.1" y="160.5">100nF</text>
<text x="38.6" y="164.2">C3</text>
<text x="38.6" y="165.7">100nF</text>
<text x="40.9" y="162.6">LM1117</text>
<text x="41.3" y="164.5">U1</text>
<text x="47.8" y="162.3" transform="rotate(-90 47.8 162.3)">1</text>
<text x="62.9" y="164.2">C2</text>
<text x="62.9" y="165.7">100nF</text>
<text x="105.1" y="163.8">10</text>
<text x="105.1" y="165.6">11</text>
<text x="105.1" y="167.3">12</text>
<text x="107.9" y="164.4">SW</text>
<text x="107.9" y="166.1">WP</text>
<text x="107.9" y="167.8">CD</text>
<text x="106.4" y="170.2">SD</text>
<text x="108.5" y="169.1">J5</text>
</g>
</svg>
